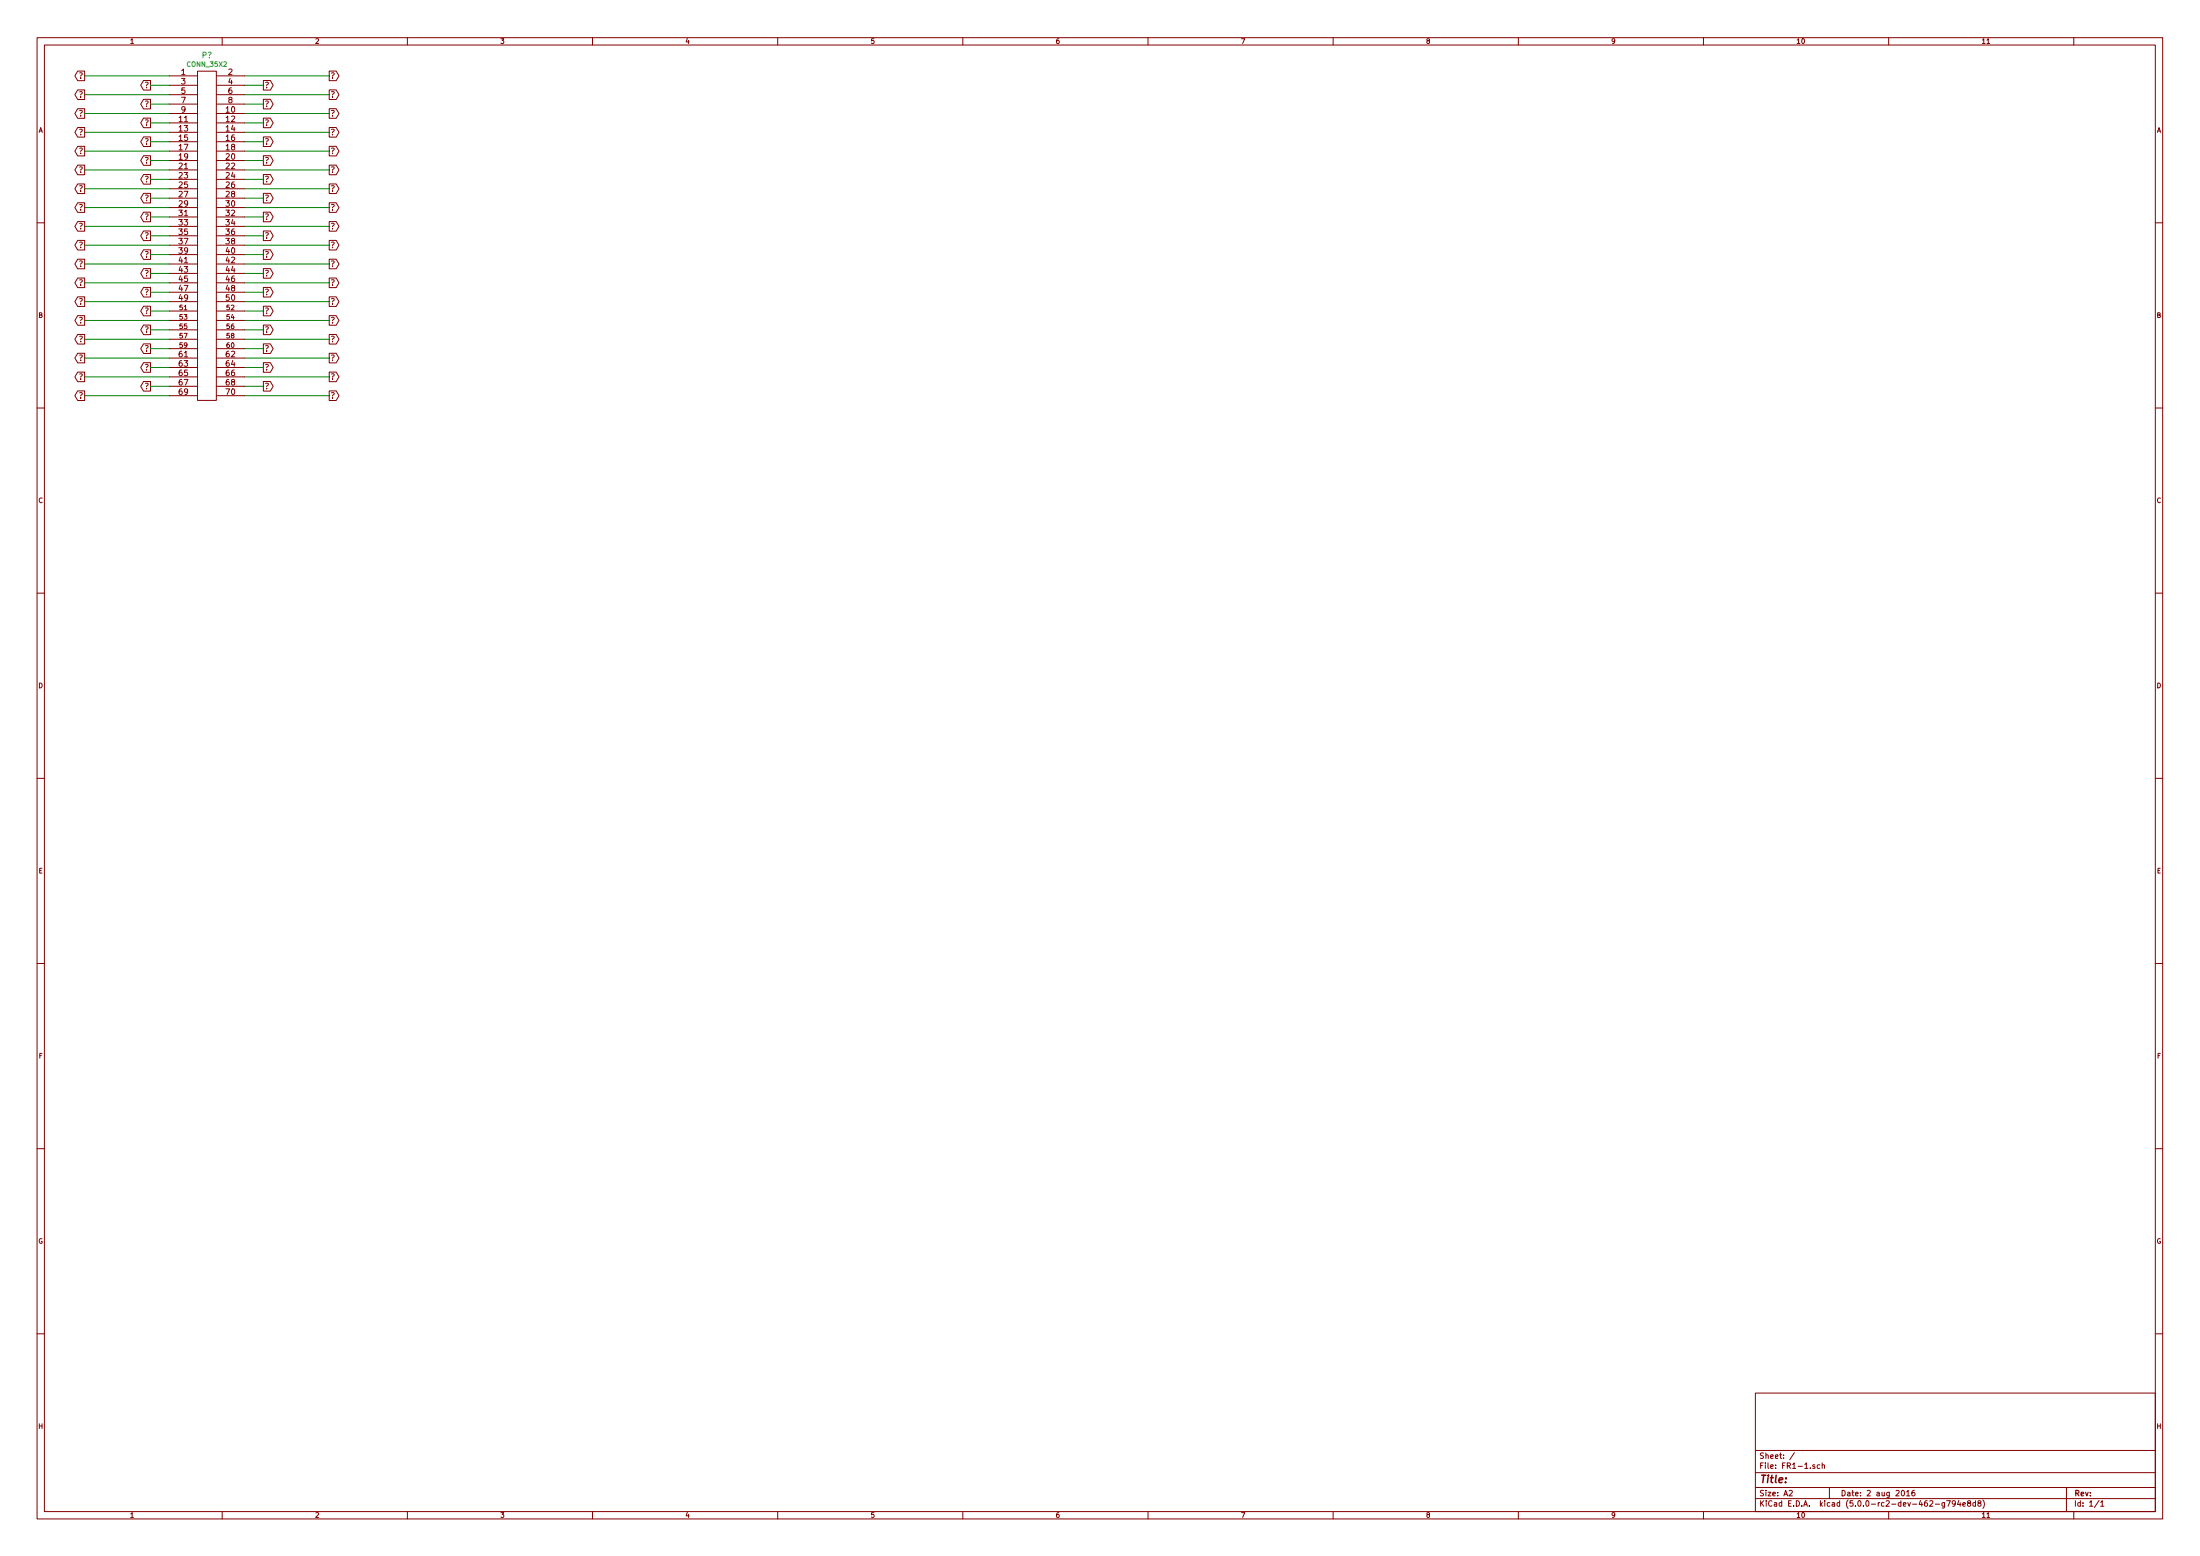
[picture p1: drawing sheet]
<svg xmlns="http://www.w3.org/2000/svg" width="594mm" height="420mm" viewBox="0 0 594 420" stroke-linecap="round" stroke-linejoin="round" font-family="sans-serif">
<g fill="none" stroke="#840000" stroke-width=".27">
<path d="M10 10.2h574v400h-574zM12 12.2h570v396h-570zM21 19.2h1.9v2.6h-1.9l-.8-1.3zM53.3 19.2h5.1v88.9h-5.1zM60 10.2v2M88.9 19.2h1.9l.7 1.3-.7 1.3h-1.9zM110 10.2v2M160 10.2v2M210 10.2v2M260 10.2v2M310 10.2v2M360 10.2v2"/>
<path d="M410 10.2v2M460 10.2v2M510 10.2v2M536.5 11.8h.8M560 10.2v2M21 39.5h1.9v2.6h-1.9l-.8-1.3zM21 34.4h1.9v2.6h-1.9l-.8-1.3zM21 29.4h1.9v2.5h-1.9l-.8-1.3zM21 24.3h1.9v2.6h-1.9l-.8-1.3zM38.8 37h1.8v2.6h-1.8l-.8-1.3zM38.8 31.9h1.8v2.6h-1.8l-.8-1.3zM38.8 26.8h1.8v2.6h-1.8l-.8-1.3z"/>
<path d="M38.8 21.7h1.8v2.6h-1.8l-.8-1.3zM45.7 20.5h7.6M45.7 23h7.6M45.7 25.6h7.6M45.7 28.1h7.6M45.7 30.6h7.6M45.7 33.2h7.6M45.7 35.7h7.6M45.7 38.3h7.6M58.4 20.5h7.6M58.4 23h7.6M58.4 25.6h7.6"/>
<path d="M58.4 28.1h7.6M58.4 30.6h7.6M58.4 33.2h7.6M58.4 35.7h7.6M58.4 38.3h7.6M71.1 37h1.9l.8 1.3-.8 1.3h-1.9zM71.1 31.9h1.9l.8 1.3-.8 1.3h-1.9zM71.1 26.8h1.9l.8 1.3-.8 1.3h-1.9zM71.1 21.7h1.9l.8 1.3-.8 1.3h-1.9zM88.9 39.5h1.9l.7 1.3-.7 1.3h-1.9zM88.9 34.4h1.9l.7 1.3-.7 1.3h-1.9zM88.9 29.4h1.9l.7 1.2-.7 1.3h-1.9z"/>
<path d="M88.9 24.3h1.9l.7 1.3-.7 1.3h-1.9zM21 59.8h1.9v2.6h-1.9l-.8-1.3zM21 54.8h1.9v2.5h-1.9l-.8-1.3zM21 49.7h1.9v2.6h-1.9l-.8-1.3zM21 44.6h1.9v2.6h-1.9l-.8-1.3zM38.8 57.3h1.8v2.6h-1.8l-.8-1.3zM38.8 52.2h1.8v2.6h-1.8l-.8-1.3zM38.8 47.1h1.8v2.6h-1.8l-.8-1.3zM38.8 42.1h1.8v2.5h-1.8l-.8-1.3zM45.7 43.3h7.6M45.7 56h7.6M45.7 45.9h7.6"/>
<path d="M45.7 58.6h7.6M45.7 48.4h7.6M45.7 51h7.6M45.7 40.8h7.6M45.7 53.5h7.6M58.4 43.3h7.6M58.4 56h7.6M58.4 45.9h7.6M58.4 58.6h7.6M58.4 48.4h7.6M58.4 51h7.6M58.4 40.8h7.6"/>
<path d="M58.4 53.5h7.6M71.1 57.3h1.9l.8 1.3-.8 1.3h-1.9zM71.1 52.2h1.9l.8 1.3-.8 1.3h-1.9zM71.1 47.1h1.9l.8 1.3-.8 1.3h-1.9zM71.1 42.1h1.9l.8 1.2-.8 1.3h-1.9zM88.9 59.8h1.9l.7 1.3-.7 1.3h-1.9zM88.9 54.8h1.9l.7 1.2-.7 1.3h-1.9zM88.9 49.7h1.9l.7 1.3-.7 1.3h-1.9zM88.9 44.6h1.9l.7 1.3-.7 1.3h-1.9zM10 60.2h2M21 75.1h1.9v2.6h-1.9l-.8-1.3zM21 70h1.9v2.6h-1.9l-.8-1.3z"/>
<path d="M21 64.9h1.9v2.6h-1.9l-.8-1.3zM38.8 77.6h1.8v2.6h-1.8l-.8-1.3zM38.8 72.5h1.8v2.6h-1.8l-.8-1.3zM38.8 67.5h1.8v2.5h-1.8l-.8-1.3zM38.8 62.4h1.8v2.6h-1.8l-.8-1.3zM45.7 68.7h7.6M45.7 71.3h7.6M45.7 61.1h7.6M45.7 73.8h7.6M45.7 63.7h7.6M45.7 76.4h7.6M45.7 66.2h7.6"/>
<path d="M45.7 78.9h7.6M58.4 68.7h7.6M58.4 71.3h7.6M58.4 61.1h7.6M58.4 73.8h7.6M58.4 63.7h7.6M58.4 76.4h7.6M58.4 66.2h7.6M58.4 78.9h7.6M71.1 77.6h1.9l.8 1.3-.8 1.3h-1.9zM71.1 72.5h1.9l.8 1.3-.8 1.3h-1.9zM71.1 67.5h1.9l.8 1.2-.8 1.3h-1.9z"/>
<path d="M71.1 62.4h1.9l.8 1.3-.8 1.3h-1.9zM88.9 75.1h1.9l.7 1.3-.7 1.3h-1.9zM88.9 70h1.9l.7 1.3-.7 1.3h-1.9zM88.9 64.9h1.9l.7 1.3-.7 1.3h-1.9zM582 60.2h2M21 80.2h1.9v2.5h-1.9l-.8-1.3zM21 95.4h1.9v2.6h-1.9l-.8-1.3zM21 90.3h1.9v2.6h-1.9l-.8-1.3zM21 85.2h1.9v2.6h-1.9l-.8-1.3zM38.8 97.9h1.8v2.6h-1.8l-.8-1.3zM38.8 92.9h1.8v2.5h-1.8l-.8-1.3zM38.8 87.8h1.8v2.6h-1.8l-.8-1.3z"/>
<path d="M38.8 82.7h1.8v2.6h-1.8l-.8-1.3zM45.7 81.4h7.6M45.7 94.1h7.6M45.7 84h7.6M45.7 96.7h7.6M45.7 86.5h7.6M45.7 99.2h7.6M45.7 89.1h7.6M45.7 91.6h7.6M58.4 81.4h7.6M58.4 94.1h7.6M58.4 84h7.6"/>
<path d="M58.4 96.7h7.6M58.4 86.5h7.6M58.4 99.2h7.6M58.4 89.1h7.6M58.4 91.6h7.6M71.1 97.9h1.9l.8 1.3-.8 1.3h-1.9zM71.1 92.9h1.9l.8 1.2-.8 1.3h-1.9zM71.1 87.8h1.9l.8 1.3-.8 1.3h-1.9zM71.1 82.7h1.9l.8 1.3-.8 1.3h-1.9zM88.9 90.3h1.9l.7 1.3-.7 1.3h-1.9zM88.9 85.2h1.9l.7 1.3-.7 1.3h-1.9zM88.9 80.2h1.9l.7 1.2-.7 1.3h-1.9z"/>
<path d="M88.9 95.4h1.9l.7 1.3-.7 1.3h-1.9zM10 110.2h2M21 100.5h1.9v2.6h-1.9l-.8-1.3zM21 105.6h1.9v2.5h-1.9l-.8-1.3zM38.8 103h1.8v2.6h-1.8l-.8-1.3zM45.7 106.8h7.6M45.7 101.8h7.6M45.7 104.3h7.6M58.4 106.8h7.6M58.4 101.8h7.6M58.4 104.3h7.6M71.1 103h1.9l.8 1.3-.8 1.3h-1.9z"/>
<path d="M88.9 100.5h1.9l.7 1.3-.7 1.3h-1.9zM88.9 105.6h1.9l.7 1.2-.7 1.3h-1.9zM582 110.2h2M10 160.2h2M582 160.2h2M10 210.2h2M582 210.2h2M10 260.2h2M582 260.2h2M10 310.2h2M582 310.2h2M10 360.2h2"/>
<path d="M474 376.2h108v32h-108zM582 360.2h2M474 397.7h108M474 391.7h108M484.6 392.2l-1.3 2M490.1 395.6l-.4-.1-.2 .2 .1 .3 .5 .1v.3h-.6M491.4 395.6l-.4-.1-.3 .3 .1 .6h.6M492 395.6h.6l.1 .9M492 395v1.5M60 408.2v2M110 408.2v2M160 408.2v2"/>
<path d="M210 408.2v2M260 408.2v2M310 408.2v2M360 408.2v2M410 408.2v2M460 408.2v2M474 404.7h108M474 401.7h108M483.1 402.6l.6-.2 .3 .5-.9 1h.9M494 401.7v3M510 408.2v2M513.6 402.5l.2-.1a.8 .8 0 0 1 .5 .8 .8 .8 0 0 1-.5 .7 1 1 0 0 1-.2-1.4z"/>
<path d="M514.8 402.9l.5-.5v1.5M514.8 403.9h.9M517 402.4h-.3l-.4 .4v.8l.3 .3 .4-.1v-.7l-.4-.1-.3 .3M522.6 406.2h1.1M525.1 405.7v1.3l-.3 .2h-.3M525.1 405.8l-.4-.1-.3 .3 .1 .6h.6M525.7 405.2h1l-.7 1.5M528 405.9l-.3 .3-.4-.1-.1-.7 .5-.2 .3 .3-.2 1.1-.5 .1M529 405.1l-.4 1.1h.9M529.3 405.7v1M530 406.2l.7-.1v-.3l-.5-.1-.2 .2 .1 .7h.6M531.6 405.9l-.3-.3 .1-.2 .6-.1v.5l-.4 .1-.3 .3 .1 .4 .2 .1 .6-.3-.3-.5"/>
<path d="M533.5 405.8l-.5-.1-.3 .3 .1 .6h.7M533.5 405.2v1.5M534.4 405.9l-.3-.3 .1-.2 .6-.1 .1 .4-.8 .5 .3 .5 .5-.3-.3-.5M535.4 405a1.71 1.71 0 0 1 0 2.3M536.5 409.7h.8M558 401.7v6.5M560 408.2v2M566.8 405.1l-1.2 2M567.3 405.7l.4-.5v1.5M567.3 406.7h.8"/>
</g>
<g fill="none" stroke="#008400" stroke-width=".27">
<path d="M22.9 35.7h22.8M22.9 30.6h22.8M22.9 25.6h22.8M22.9 20.5h22.8M40.6 38.3h5.1M40.6 33.2h5.1M40.6 28.1h5.1M40.6 23h5.1M66 38.3h5.1M66 35.7h22.9M66 33.2h5.1M66 30.6h22.9"/>
<path d="M66 28.1h5.1M66 25.6h22.9M66 23h5.1M66 20.5h22.9M22.9 56h22.8M22.9 51h22.8M22.9 45.9h22.8M22.9 40.8h22.8M40.6 58.6h5.1M40.6 53.5h5.1M40.6 48.4h5.1M40.6 43.3h5.1"/>
<path d="M66 58.6h5.1M66 56h22.9M66 53.5h5.1M66 51h22.9M66 48.4h5.1M66 45.9h22.9M66 43.3h5.1M66 40.8h22.9M22.9 76.4h22.8M22.9 71.3h22.8M22.9 66.2h22.8M22.9 61.1h22.8"/>
<path d="M40.6 78.9h5.1M40.6 73.8h5.1M40.6 68.7h5.1M40.6 63.7h5.1M66 78.9h5.1M66 76.4h22.9M66 73.8h5.1M66 71.3h22.9M66 68.7h5.1M66 66.2h22.9M66 63.7h5.1M66 61.1h22.9"/>
<path d="M22.9 81.4h22.8M22.9 96.7h22.8M22.9 91.6h22.8M22.9 86.5h22.8M40.6 99.2h5.1M40.6 94.1h5.1M40.6 89.1h5.1M40.6 84h5.1M66 99.2h5.1M66 81.4h22.9M66 96.7h22.9M66 94.1h5.1"/>
<path d="M66 89.1h5.1M66 84h5.1M66 91.6h22.9M66 86.5h22.9M22.9 101.8h22.8M22.9 106.8h22.8M40.6 104.3h5.1M66 101.8h22.9M66 104.3h5.1M66 106.8h22.9"/>
</g>
<text font-size="2.8" fill="#840000" x="475" y="400.4">Title:</text>
<text font-size="2.1" fill="#008484" x="54.5" y="15.7">P?</text>
<g font-size="2.1" fill="#840000">
<text x="21.3" y="21.3">?</text>
<text x="39.1" y="23.8">?</text>
<text x="48.9" y="20.2">1</text>
<text x="48.9" y="22.8">3</text>
<text x="61.6" y="20.2">2</text>
<text x="61.6" y="22.8">4</text>
<text x="71.4" y="23.8">?</text>
<text x="89.2" y="21.3">?</text>
<text x="21.3" y="26.3">?</text>
<text x="39.1" y="28.9">?</text>
<text x="48.9" y="25.3">5</text>
<text x="48.9" y="27.9">7</text>
<text x="61.6" y="25.3">6</text>
<text x="61.6" y="27.9">8</text>
<text x="71.4" y="28.9">?</text>
<text x="89.2" y="26.3">?</text>
<text x="21.3" y="31.4">?</text>
<text x="39.1" y="34">?</text>
<text x="48.4" y="32.9">11</text>
<text x="48.4" y="35.5">13</text>
<text x="48.9" y="30.4">9</text>
<text x="61.1" y="30.4">10</text>
<text x="61.1" y="32.9">12</text>
<text x="61.1" y="35.5">14</text>
<text x="71.4" y="34">?</text>
<text x="89.2" y="31.4">?</text>
<text x="21.3" y="41.6">?</text>
<text x="21.3" y="36.5">?</text>
<text x="39.1" y="39">?</text>
<text x="48.4" y="38">15</text>
<text x="48.4" y="40.6">17</text>
<text x="61.1" y="38">16</text>
<text x="61.1" y="40.6">18</text>
<text x="71.4" y="39">?</text>
<text x="89.2" y="41.6">?</text>
<text x="89.2" y="36.5">?</text>
<text x="21.3" y="46.7">?</text>
<text x="39.1" y="44.1">?</text>
<text x="48.4" y="45.6">21</text>
<text x="48.4" y="43.1">19</text>
<text x="61.1" y="43.1">20</text>
<text x="61.1" y="45.6">22</text>
<text x="71.4" y="44.1">?</text>
<text x="89.2" y="46.7">?</text>
<text x="21.3" y="51.7">?</text>
<text x="39.1" y="49.2">?</text>
<text x="48.4" y="48.2">23</text>
<text x="48.4" y="50.7">25</text>
<text x="48.4" y="53.3">27</text>
<text x="61.1" y="48.2">24</text>
<text x="61.1" y="50.7">26</text>
<text x="61.1" y="53.3">28</text>
<text x="71.4" y="49.2">?</text>
<text x="89.2" y="51.7">?</text>
<text x="21.3" y="56.8">?</text>
<text x="39.1" y="59.4">?</text>
<text x="39.1" y="54.3">?</text>
<text x="48.4" y="58.3">31</text>
<text x="48.4" y="55.8">29</text>
<text x="61.1" y="55.8">30</text>
<text x="61.1" y="58.3">32</text>
<text x="71.4" y="59.4">?</text>
<text x="71.4" y="54.3">?</text>
<text x="89.2" y="56.8">?</text>
<text x="21.3" y="61.9">?</text>
<text x="39.1" y="64.4">?</text>
<text x="48.4" y="60.9">33</text>
<text x="48.4" y="63.4">35</text>
<text x="48.4" y="66">37</text>
<text x="61.1" y="60.9">34</text>
<text x="61.1" y="63.4">36</text>
<text x="61.1" y="66">38</text>
<text x="71.4" y="64.4">?</text>
<text x="89.2" y="61.9">?</text>
<text x="21.3" y="67">?</text>
<text x="39.1" y="69.5">?</text>
<text x="48.4" y="71">41</text>
<text x="48.4" y="68.5">39</text>
<text x="61.1" y="68.5">40</text>
<text x="61.1" y="71">42</text>
<text x="71.4" y="69.5">?</text>
<text x="89.2" y="67">?</text>
<text x="21.3" y="77.1">?</text>
<text x="21.3" y="72.1">?</text>
<text x="39.1" y="74.6">?</text>
<text x="48.4" y="73.6">43</text>
<text x="48.4" y="76.1">45</text>
<text x="61.1" y="73.6">44</text>
<text x="61.1" y="76.1">46</text>
<text x="71.4" y="74.6">?</text>
<text x="89.2" y="77.1">?</text>
<text x="89.2" y="72.1">?</text>
<text x="21.3" y="82.2">?</text>
<text x="39.1" y="79.7">?</text>
<text x="48.4" y="78.7">47</text>
<text x="48.4" y="81.2">49</text>
<text x="61.1" y="81.2">50</text>
<text x="61.1" y="78.7">48</text>
<text x="71.4" y="79.7">?</text>
<text x="89.2" y="82.2">?</text>
<text x="21.3" y="87.3">?</text>
<text x="39.1" y="89.8">?</text>
<text x="39.1" y="84.8">?</text>
<text x="71.4" y="89.8">?</text>
<text x="71.4" y="84.8">?</text>
<text x="89.2" y="87.3">?</text>
<text x="21.3" y="92.4">?</text>
<text x="39.1" y="94.9">?</text>
<text x="71.4" y="94.9">?</text>
<text x="89.2" y="92.4">?</text>
<text x="21.3" y="97.5">?</text>
<text x="39.1" y="100">?</text>
<text x="48.4" y="96.4">61</text>
<text x="48.4" y="99">63</text>
<text x="48.4" y="101.5">65</text>
<text x="61.1" y="96.4">62</text>
<text x="61.1" y="99">64</text>
<text x="61.1" y="101.5">66</text>
<text x="71.4" y="100">?</text>
<text x="89.2" y="97.5">?</text>
<text x="21.3" y="102.5">?</text>
<text x="21.3" y="107.6">?</text>
<text x="39.1" y="105.1">?</text>
<text x="48.4" y="104.1">67</text>
<text x="48.4" y="106.6">69</text>
<text x="61.1" y="106.6">70</text>
<text x="61.1" y="104.1">68</text>
<text x="71.4" y="105.1">?</text>
<text x="89.2" y="102.5">?</text>
<text x="89.2" y="107.6">?</text>
<text x="475" y="393.9">Sheet: /</text>
<text x="475" y="396.6">File: FR1-1.sch</text>
<text x="475" y="406.8">KiCad E.D.A. kicad (5.0.0-rc2-dev-462-g794e8d8)</text>
<text x="475" y="404">Size: A2</text>
<text x="497" y="404">Date: 2 aug 2016</text>
<text x="560" y="404">Rev:</text>
<text x="560" y="406.8">Id: 1/1</text>
</g>
<g font-size="1.8" fill="#840000">
<text x="35" y="11.8">1</text>
<text x="85" y="11.8">2</text>
<text x="135" y="11.8">3</text>
<text x="185" y="11.8">4</text>
<text x="235" y="11.8">5</text>
<text x="285" y="11.8">6</text>
<text x="335" y="11.8">7</text>
<text x="385" y="11.8">8</text>
<text x="435" y="11.8">9</text>
<text x="485" y="11.8">10</text>
<text x="535" y="11.8">11</text>
<text x="10.4" y="35.8">A</text>
<text x="582.4" y="35.8">A</text>
<text x="48.6" y="83.7">51</text>
<text x="61.3" y="83.7">52</text>
<text x="10.4" y="85.8">B</text>
<text x="48.6" y="86.3">53</text>
<text x="48.6" y="88.8">55</text>
<text x="61.3" y="86.3">54</text>
<text x="61.3" y="88.8">56</text>
<text x="582.4" y="85.8">B</text>
<text x="48.6" y="91.4">57</text>
<text x="48.6" y="93.9">59</text>
<text x="61.3" y="93.9">60</text>
<text x="61.3" y="91.4">58</text>
<text x="10.4" y="135.8">C</text>
<text x="582.4" y="135.8">C</text>
<text x="10.4" y="185.8">D</text>
<text x="582.4" y="185.8">D</text>
<text x="10.4" y="235.8">E</text>
<text x="582.4" y="235.8">E</text>
<text x="10.5" y="285.8">F</text>
<text x="582.5" y="285.8">F</text>
<text x="10.3" y="335.8">G</text>
<text x="582.3" y="335.8">G</text>
<text x="10.4" y="385.8">H</text>
<text x="582.4" y="385.8">H</text>
<text x="35" y="409.8">1</text>
<text x="85" y="409.8">2</text>
<text x="135" y="409.8">3</text>
<text x="185" y="409.8">4</text>
<text x="235" y="409.8">5</text>
<text x="285" y="409.8">6</text>
<text x="335" y="409.8">7</text>
<text x="385" y="409.8">8</text>
<text x="435" y="409.8">9</text>
<text x="485" y="409.8">10</text>
<text x="535" y="409.8">11</text>
</g>
<text font-size="1.8" fill="#008484" x="50.7" y="18">CONN_35X2</text>
</svg>
